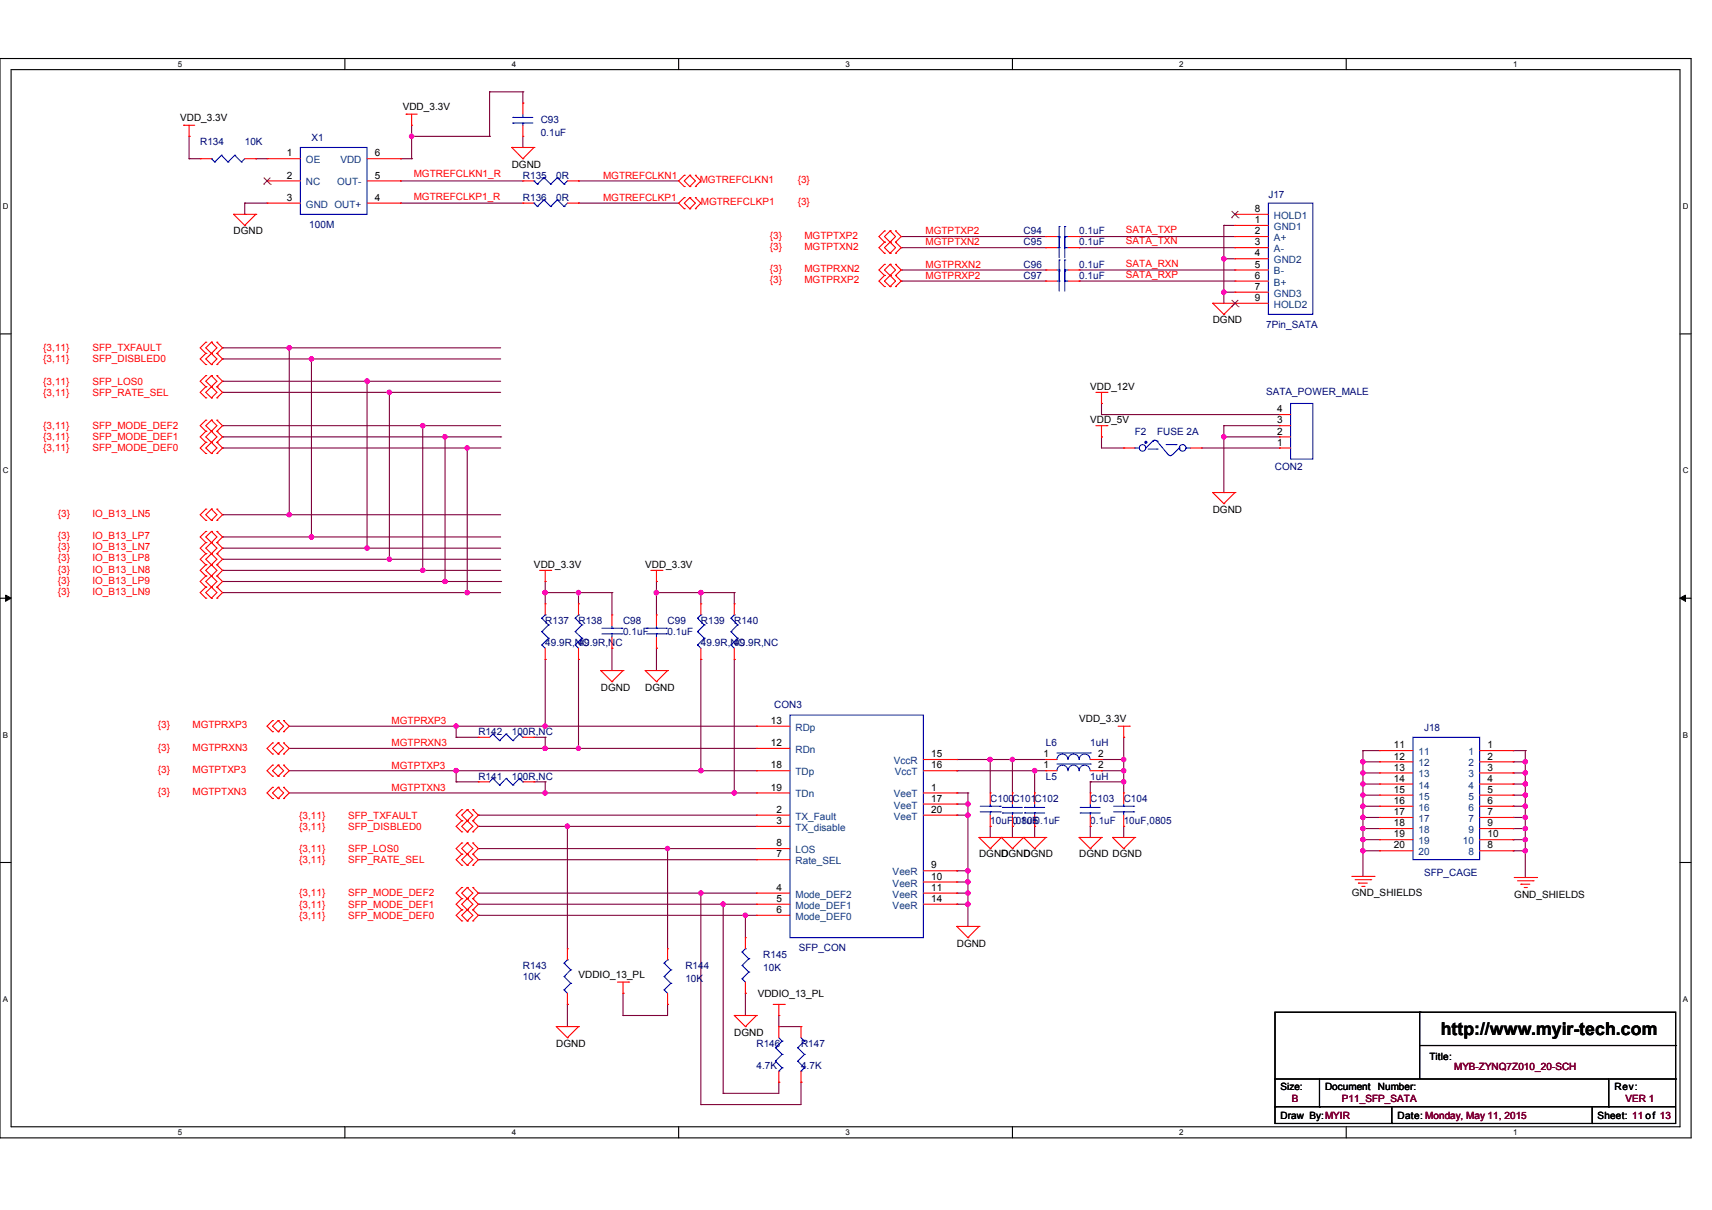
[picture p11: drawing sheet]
<svg xmlns="http://www.w3.org/2000/svg" width="297mm" height="210mm" viewBox="0 0 297 210" stroke-linecap="round" stroke-linejoin="round" font-family="sans-serif">
<path d="M0 10.2h293.4v187.2h-293.4zM1.9 12.1h289.6v183.4h-289.6z" fill="none" stroke="#000" stroke-width=".19"/>
<g fill="#fff">
<path d="M30.9 10.4h.7v1.5h-.7z"/>
<path d="M30.9 195.7h.7v1.5h-.7z"/>
</g>
<path d="M59.8 10.2v1.9M59.8 195.5v1.9" fill="none" stroke="#000" stroke-width=".19"/>
<g fill="#fff">
<path d="M88.8 10.4h.7v1.5h-.7z"/>
<path d="M88.8 195.7h.7v1.5h-.7z"/>
</g>
<path d="M117.8 10.2v1.9M117.8 195.5v1.9" fill="none" stroke="#000" stroke-width=".19"/>
<g fill="#fff">
<path d="M146.7 10.4h.7v1.5h-.7z"/>
<path d="M146.7 195.7h.7v1.5h-.7z"/>
</g>
<path d="M175.7 10.2v1.9M175.7 195.5v1.9" fill="none" stroke="#000" stroke-width=".19"/>
<g fill="#fff">
<path d="M204.6 10.4h.8v1.5h-.8z"/>
<path d="M204.6 195.7h.8v1.5h-.8z"/>
</g>
<path d="M233.6 10.2v1.9M233.6 195.5v1.9" fill="none" stroke="#000" stroke-width=".19"/>
<g fill="#fff">
<path d="M262.5 10.4h.8v1.5h-.8z"/>
<path d="M262.5 195.7h.8v1.5h-.8z"/>
<path d="M.5 35h1v1.5h-1z"/>
<path d="M292 35h.9v1.5h-.9z"/>
<path d="M.5 80.8h1v1.6h-1z"/>
<path d="M292 80.8h.9v1.6h-.9z"/>
</g>
<path d="M0 57.9h1.9M291.5 57.9h1.9" fill="none" stroke="#000" stroke-width=".19"/>
<g fill="#fff">
<path d="M.5 126.7h.9v1.5h-.9z"/>
<path d="M292 126.7h.9v1.5h-.9z"/>
</g>
<path d="M0 103.8h1.9M291.5 103.8h1.9" fill="none" stroke="#000" stroke-width=".19"/>
<path d="M1 103.2l.9 .6-.9 .5zM291.5 103.8l.9-.6v1.1z" fill="#000" stroke="#000" stroke-width=".17"/>
<g fill="#fff">
<path d="M.5 172.5h.9v1.6h-.9z"/>
<path d="M292 172.5h.9v1.6h-.9z"/>
</g>
<g fill="none" stroke="#000" stroke-width=".19">
<path d="M0 149.6h1.9M291.5 149.6h1.9M221.2 175.6h69.5v19.3h-69.5zM246.3 175.6h.1M246.3 175.6v11.6M221.2 192h.1M221.2 192h69.5M221.2 187.2h69.5M228.9 192h.1M228.9 187.2v4.8M241.5 194.9h.1M241.5 192v2.9"/>
<path d="M246.3 181.4h44.4M276.2 194.9h.1M276.2 192v2.9M279.1 192h.1M279.1 187.2v4.8M290.7 187.2h.1M290.7 181.4h.1"/>
</g>
<g fill="none" stroke="#800040" stroke-width=".19">
<path d="M84.9 15.9h.1M84.9 15.9v7.8M84.9 15.9h5.8M90.7 15.9h.1M90.7 17.9h.1M90.7 15.9v2M32.8 23.7h.1M32.8 27.5h.1M32.8 27.5h1.9M32.8 23.7v3.8M42.5 35.2h.1M42.5 37.2h.1"/>
<path d="M42.5 35.2h3.8M42.5 35.2v2M44.4 27.5h.1M44.4 27.5h1.9M69.5 27.5h.1M69.5 35.2h.1M69.5 31.4h.1M69.5 27.5h1.9M69.5 35.2h21.2M69.5 31.4h21.2M71.4 23.7h.1M71.4 27.5h.1"/>
<path d="M71.4 21.7v5.8M71.4 23.7h13.5M84.9 23.7h.1M90.7 25.6h.1M90.7 23.7v1.9M100.4 31.4h.1M100.4 35.2h.1M100.4 35.2h17.4M100.4 31.4h17.4M212.3 39.1h.1M212.3 39.1v13.5M212.3 39.1h2"/>
<path d="M156.4 43h.1M156.4 41h.1M156.4 48.8h.1M156.4 46.8h.1M156.4 41h25.1M156.4 43h25.1M156.4 46.8h25.1M156.4 48.8h25.1M187.2 41h.1M187.2 43h.1M187.2 46.8h.1M187.2 48.8h.1"/>
<path d="M187.2 41h27.1M187.2 43h27.1M187.2 46.8h27.1M187.2 48.8h27.1M212.3 44.9h.1M212.3 50.7h.1M212.3 50.7h2M212.3 44.9h2M38.6 62.3h.1M38.6 66.1h.1M38.6 77.7h.1M38.6 60.3h.1"/>
<path d="M38.6 68.1h.1M38.6 75.8h.1M38.6 73.8h.1M38.6 77.7h48.3M38.6 73.8h48.3M38.6 75.8h48.3M38.6 62.3h48.3M38.6 66.1h48.3M38.6 60.3h48.3M38.6 68.1h48.3M50.2 60.3h.1M50.2 60.3v29"/>
<path d="M54 62.3h.1M54 62.3v30.8M63.7 66.1h.1M63.7 66.1v29M67.6 68.1h.1M67.6 68.1v28.9M73.3 73.8h.1M73.3 73.8v25.1M77.2 75.8h.1M77.2 75.8v25.1M81.1 77.7h.1M81.1 77.7v25.1"/>
<path d="M86.9 75.8h.1M191.1 75.8h.1M191.1 71.9h.1M191.1 70h.1M191.1 70v1.9M191.1 75.8v1.9h3.9M191.1 71.9h30.9M195 77.7h.1M208.5 77.7h13.5M212.3 73.8h.1M212.3 75.8h.1M212.3 73.8v11.6"/>
<path d="M212.3 73.8h9.7M212.3 75.8h9.7M222 77.7h.1M38.6 95.1h.1M38.6 98.9h.1M38.6 97h.1M38.6 93.1h.1M38.6 89.3h.1M38.6 95.1h48.3M38.6 98.9h48.3M38.6 97h48.3M38.6 93.1h48.3"/>
<path d="M38.6 89.3h48.3M50.2 89.3h.1M54 93.1h.1M63.7 95.1h.1M67.6 97h.1M73.3 98.9h.1M212.3 85.4h.1M38.6 102.8h.1M38.6 100.9h.1M38.6 102.8h48.3M38.6 100.9h48.3M81.1 102.8h.1"/>
<path d="M86.9 100.9h.1M94.6 102.8h.1M94.6 114.4h.1M94.6 100.9h.1M94.6 102.8h11.6M94.6 100.9v3.8M94.6 114.4v11.6M100.4 114.4h.1M100.4 102.8h.1M100.4 102.8v1.9M100.4 114.4v15.4M106.2 102.8h.1"/>
<path d="M106.2 112.5h.1M106.2 102.8v3.9M106.2 112.5v3.8M113.9 100.9h.1M113.9 102.8h.1M113.9 112.5h.1M113.9 100.9v5.8M113.9 112.5v3.8M113.9 102.8h13.5M121.6 102.8h.1M121.6 114.4h.1M121.6 102.8v1.9"/>
<path d="M121.6 114.4v19.3M127.4 102.8h.1M127.4 114.4h.1M127.4 102.8v1.9M127.4 114.4v23.2M50.2 133.7h81.1M50.2 129.8h81.1M50.2 126h81.1M50.2 137.6h81.1M79.1 126h.1M79.1 133.7h.1M79.1 127.9h.1"/>
<path d="M79.1 135.6h.1M79.1 135.6h3.9M79.1 127.9h3.9M79.1 126v1.9M79.1 133.7v1.9M92.6 135.6h2M92.6 127.9h2M94.6 126h.1M94.6 129.8h.1M94.6 137.6h.1M94.6 127.9h.1M94.6 135.6h.1"/>
<path d="M94.6 127.9v1.9M94.6 135.6v2M100.4 129.8h.1M121.6 133.7h.1M127.4 137.6h.1M166 139.5h.1M166 137.6h.1M166 131.8h.1M166 133.7h.1M166 133.7h15.5M166 137.6h1.9M166 139.5h1.9"/>
<path d="M166 131.8h15.5M167.9 139.5h.1M167.9 137.6h.1M167.9 137.6v23.1M171.8 131.8h.1M171.8 131.8v5.8M175.7 131.8h.1M175.7 131.8v5.8M179.5 133.7h.1M179.5 133.7v3.9M189.2 135.6h.1M189.2 135.6v2"/>
<path d="M189.2 135.6h5.8M191.1 131.8h.1M191.1 133.7h.1M191.1 133.7h3.9M191.1 131.8h3.9M195 133.7h.1M195 135.6h.1M195 127.9h.1M195 131.8h.1M195 127.9v9.7M236.5 130.2h.1M236.5 132.2h.1"/>
<path d="M236.5 134.1h.1M236.5 136h.1M236.5 137.9h.1M236.5 139.9h.1M236.5 130.2h2.9M236.5 130.2v21.8M236.5 132.2h2.9M236.5 134.1h2.9M236.5 136h2.9M236.5 137.9h2.9M236.5 139.9h2.9M262.5 130.2h.1"/>
<path d="M262.5 139.9h.1M262.5 137.9h.1M262.5 134.1h.1M262.5 132.2h.1M262.5 136h.1M262.5 130.2h2.1M262.5 132.2h2.1M262.5 134.1h2.1M262.5 136h2.1M262.5 137.9h2.1M262.5 139.9h2.1M264.6 130.2h.1"/>
<path d="M264.6 139.9h.1M264.6 137.9h.1M264.6 134.1h.1M264.6 132.2h.1M264.6 136h.1M264.6 130.2v22M83 141.4h.1M83 143.4h.1M83 147.2h.1M83 149.1h.1M83 154.9h.1M83 156.9h.1"/>
<path d="M83 158.8h.1M83 141.4h48.3M83 154.9h48.3M83 156.9h48.3M83 143.4h48.3M83 147.2h48.3M83 158.8h48.3M83 149.1h48.3M98.4 143.4h.1M98.4 143.4v21.2M115.8 147.2h.1M115.8 147.2v17.4"/>
<path d="M121.6 154.9h.1M121.6 154.9v36.7M125.5 156.9h.1M125.5 156.9v32.8M129.3 158.8h.1M129.3 158.8v3.9M166 141.4h.1M166 151.1h.1M166 153h.1M166 154.9h.1M166 156.9h.1M166 141.4h1.9"/>
<path d="M166 151.1h1.9M166 153h1.9M166 154.9h1.9M166 156.9h1.9M167.9 141.4h.1M167.9 151.1h.1M167.9 153h.1M167.9 154.9h.1M167.9 156.9h.1M171.8 143.4h.1M171.8 143.4v1.9M175.7 143.4h.1"/>
<path d="M175.7 143.4v1.9M179.5 143.4h.1M179.5 143.4v1.9M189.2 143.4h.1M189.2 143.4v1.9M195 143.4h.1M195 143.4v1.9M236.5 141.8h.1M236.5 143.7h.1M236.5 145.7h.1M236.5 147.6h.1M236.5 141.8h2.9"/>
<path d="M236.5 143.7h2.9M236.5 145.7h2.9M236.5 147.6h2.9M262.5 147.6h.1M262.5 145.7h.1M262.5 141.8h.1M262.5 143.7h.1M262.5 141.8h2.1M262.5 143.7h2.1M262.5 145.7h2.1M262.5 147.6h2.1M264.6 147.6h.1"/>
<path d="M264.6 145.7h.1M264.6 141.8h.1M264.6 143.7h.1M98.4 174.2h.1M98.4 174.2v3.9M108.1 172.3h.1M108.1 176.2h.1M108.1 172.3v3.9M115.8 174.2h.1M115.8 174.2v2h-7.7M129.3 172.3h.1M129.3 172.3v3.9"/>
<path d="M135.1 178.1h.1M135.1 176.2h.1M135.1 176.2v1.9M135.1 178.1h3.9M121.6 191.6h.1M125.5 189.7h.1M135.1 187.7h.1M135.1 187.7v2h-9.6M139 187.7h.1M139 187.7v3.9h-17.4"/>
</g>
<g fill="#f0f" stroke="#f0f" stroke-width=".19">
<circle cx="121.6" cy="102.8" r=".38"/>
<circle cx="127.4" cy="137.5" r=".37"/>
<circle cx="113.9" cy="102.8" r=".38"/>
<circle cx="94.6" cy="102.8" r=".38"/>
<circle cx="100.4" cy="102.8" r=".38"/>
<circle cx="100.4" cy="129.8" r=".37"/>
<circle cx="94.6" cy="126" r=".38"/>
<circle cx="195" cy="135.6" r=".37"/>
<circle cx="167.9" cy="153" r=".38"/>
<circle cx="167.9" cy="151.1" r=".38"/>
<circle cx="167.9" cy="154.9" r=".37"/>
<circle cx="167.9" cy="141.4" r=".38"/>
<circle cx="167.9" cy="156.8" r=".37"/>
<circle cx="167.9" cy="139.5" r=".37"/>
<circle cx="195" cy="131.8" r=".38"/>
<circle cx="171.8" cy="131.8" r=".38"/>
<circle cx="175.6" cy="131.8" r=".38"/>
<circle cx="94.6" cy="129.8" r=".38"/>
<circle cx="79.1" cy="126" r=".37"/>
<circle cx="79.1" cy="133.7" r=".38"/>
<circle cx="94.6" cy="137.5" r=".38"/>
<circle cx="98.4" cy="143.3" r=".38"/>
<circle cx="179.5" cy="133.7" r=".38"/>
<circle cx="115.8" cy="147.2" r=".37"/>
<circle cx="236.5" cy="134.1" r=".37"/>
<circle cx="236.5" cy="132.1" r=".38"/>
<circle cx="236.5" cy="136" r=".37"/>
<circle cx="236.5" cy="137.9" r=".37"/>
<circle cx="236.5" cy="141.8" r=".38"/>
<circle cx="236.5" cy="139.9" r=".38"/>
<circle cx="236.5" cy="145.7" r=".37"/>
<circle cx="236.5" cy="143.7" r=".37"/>
<circle cx="236.5" cy="147.6" r=".37"/>
<circle cx="264.7" cy="145.7" r=".38"/>
<circle cx="264.7" cy="147.6" r=".38"/>
<circle cx="264.6" cy="141.8" r=".38"/>
<circle cx="264.6" cy="139.9" r=".38"/>
<circle cx="264.7" cy="134.1" r=".38"/>
<circle cx="264.6" cy="132.1" r=".38"/>
<circle cx="264.7" cy="137.9" r=".38"/>
<circle cx="264.7" cy="136" r=".38"/>
<circle cx="264.7" cy="143.7" r=".38"/>
<circle cx="121.6" cy="154.9" r=".38"/>
<circle cx="125.5" cy="156.8" r=".37"/>
<circle cx="195" cy="133.7" r=".38"/>
<circle cx="121.6" cy="133.7" r=".38"/>
<circle cx="212.3" cy="44.9" r=".38"/>
<circle cx="212.3" cy="50.7" r=".37"/>
<circle cx="212.3" cy="75.8" r=".38"/>
<circle cx="81.1" cy="102.8" r=".38"/>
<circle cx="77.2" cy="100.9" r=".37"/>
<circle cx="129.3" cy="158.8" r=".37"/>
<circle cx="81.1" cy="77.7" r=".37"/>
<circle cx="77.2" cy="75.8" r=".38"/>
<circle cx="50.2" cy="60.3" r=".37"/>
<circle cx="50.2" cy="89.3" r=".37"/>
<circle cx="54" cy="93.1" r=".38"/>
<circle cx="54" cy="62.3" r=".38"/>
<circle cx="63.7" cy="95.1" r=".38"/>
<circle cx="63.7" cy="66.1" r=".38"/>
<circle cx="67.6" cy="97" r=".37"/>
<circle cx="67.6" cy="68.1" r=".37"/>
<circle cx="73.3" cy="98.9" r=".38"/>
<circle cx="73.3" cy="73.8" r=".38"/>
<circle cx="71.4" cy="23.6" r=".37"/>
</g>
<g fill="none" stroke="#f00" stroke-width=".19">
<path d="M70.5 19.8h.1M70.5 19.8h1.9M71.4 19.8v1.9M90.7 17.9h.1M90.7 17.9v1.9M31.9 21.7h.1M31.9 21.7h1.9M32.8 23.7h.1M32.8 21.7v2M34.7 27.5h.1M34.7 27.5h2M40.5 37.2h.1"/>
<path d="M40.5 37.2h3.9M40.5 37.2l2 1.9M42.5 39.1h.1M42.5 27.5h1.9M44.4 37.2h.1M44.4 27.5h.1M44.4 37.2l-1.9 1.9M46.3 27.5h.1M46.3 31.4h.1M46.3 35.2h.1M46.3 35.2h5.8M46.3 27.5h5.8"/>
<path d="M46.3 31.4h5.8M63.7 35.2h5.8M63.7 27.5h5.8M63.7 31.4h5.8M69.5 35.2h.1M69.5 31.4h.1M69.5 27.5h.1M71.4 21.7h.1M88.8 25.6h.1M88.8 25.6h3.8M88.8 25.6l1.9 1.9M90.7 27.5h.1"/>
<path d="M90.7 23.7h.1M90.7 35.2h.1M90.7 31.4h.1M90.7 21.7v2M90.7 35.2h1.9M90.7 31.4h1.9M92.6 25.6h.1M92.6 25.6l-1.9 1.9M98.4 35.2h2M98.4 31.4h2M100.4 35.2h.1M100.4 31.4h.1"/>
<path d="M118.7 32.4h.1M118.7 30.4h.1M118.7 36.2h.1M118.7 34.3h.1M118.7 30.4l-.9 1 .9 1M118.7 34.3l-.9 .9 .9 1M119.7 30.4h.1M119.7 32.4h.1M119.7 34.3h.1M119.7 36.2h.1M119.7 30.4l-1 1 1 1M119.7 30.4l.9 1-.9 1"/>
<path d="M119.7 34.3l-1 .9 1 1M119.7 34.3l.9 .9-.9 1M120.6 32.4h.1M120.6 30.4h.1M120.6 36.2h.1M120.6 34.3h.1M120.6 30.4l1 1-1 1M120.6 34.3l1 .9-1 1M214.3 39.1h.1M214.3 37.2h.1M214.3 37.2h5.8M214.3 39.1h5.8"/>
<path d="M35.7 59.4h.1M35.7 59.4l-1 .9 1 1M36.7 59.4h.1M36.7 59.4l-1 .9 1.9 2-.9 .9M36.7 59.4l.9 .9-.9 1M37.6 59.4h.1M37.6 59.4l1 .9-1 1M153.5 43.9h.1M153.5 42h.1M153.5 40.1h.1M153.5 49.7h.1M153.5 47.8h.1"/>
<path d="M153.5 45.9h.1M153.5 42l-1 1 1 .9M153.5 40.1l-1 .9 1 1M153.5 47.8l-1 1 1 .9M153.5 45.9l-1 .9 1 1M154.4 42h.1M154.4 43.9h.1M154.4 40.1h.1M154.4 47.8h.1M154.4 49.7h.1M154.4 45.9h.1M154.4 40.1l-.9 .9 1.9 2-1 .9"/>
<path d="M154.4 42l-.9 1 .9 .9M154.4 40.1l1 .9-1 1M154.4 47.8l1 1-1 .9M154.4 45.9l1 .9-1.9 2 .9 .9M154.4 45.9l-.9 .9 .9 1M155.4 43.9h.1M155.4 42h.1M155.4 40.1h.1M155.4 49.7h.1M155.4 47.8h.1M155.4 45.9h.1M155.4 42l1 1-1 .9"/>
<path d="M155.4 40.1l1 .9-1 1M155.4 47.8l1 1-1 .9M155.4 45.9l1 .9-1 1M181.5 43h.1M181.5 48.8h.1M181.5 41h.1M181.5 46.8h.1M181.5 41h1.9M181.5 43h1.9M181.5 46.8h1.9M181.5 48.8h1.9M185.3 41h1.9"/>
<path d="M185.3 43h1.9M185.3 46.8h1.9M185.3 48.8h1.9M187.2 43h.1M187.2 48.8h.1M187.2 41h.1M187.2 46.8h.1M210.4 52.6h.1M210.4 52.6h9.7M210.4 52.6l1.9 1.9M212.3 54.5h.1M214.3 52.6h.1"/>
<path d="M214.3 41h.1M214.3 43h.1M214.3 44.9h.1M214.3 46.8h.1M214.3 48.8h.1M214.3 50.7h.1M214.3 52.6l-2 1.9M214.3 41h5.8M214.3 43h5.8M214.3 44.9h5.8M214.3 46.8h5.8M214.3 48.8h5.8"/>
<path d="M214.3 50.7h5.8M35.7 61.3h.1M35.7 63.2h.1M35.7 65.2h.1M35.7 67.1h.1M35.7 69h.1M35.7 76.7h.1M35.7 78.7h.1M35.7 74.8h.1M35.7 72.9h.1M35.7 65.2l-1 .9 1 1M35.7 61.3l-1 1 1 .9"/>
<path d="M35.7 67.1l-1 1 1 .9M35.7 72.9l-1 .9 1 1M35.7 76.7l-1 1 1 1M35.7 74.8l-1 1 1 .9M36.7 63.2h.1M36.7 61.3h.1M36.7 67.1h.1M36.7 65.2h.1M36.7 69h.1M36.7 78.7h.1M36.7 76.7h.1M36.7 74.8h.1"/>
<path d="M36.7 72.9h.1M36.7 61.3l-1 1 1 .9M36.7 65.2l.9 .9-1.9 2 1 .9M36.7 65.2l-1 .9 1 1M36.7 67.1l.9 1-.9 .9M36.7 76.7l.9 1-.9 1M36.7 74.8l.9 1-1.9 1.9 1 1M36.7 74.8l-1 1 1 .9M36.7 72.9l.9 .9-.9 1M36.7 72.9l-1 .9 1 1M37.6 61.3h.1M37.6 63.2h.1"/>
<path d="M37.6 65.2h.1M37.6 67.1h.1M37.6 69h.1M37.6 76.7h.1M37.6 78.7h.1M37.6 74.8h.1M37.6 72.9h.1M37.6 61.3l1 1-1 .9M37.6 65.2l1 .9-1 1M37.6 67.1l1 1-1 .9M37.6 76.7l1 1-1 1M37.6 72.9l1 .9-1 1"/>
<path d="M37.6 74.8l1 1-1 .9M190.1 68.1h2M190.1 73.8h2M191.1 70h.1M191.1 75.8h.1M191.1 68.1v1.9M191.1 73.8v2M192.1 68.1h.1M192.1 73.8h.1M195 77.7h.1M195 77.7h1.9M206.5 77.7h2"/>
<path d="M208.5 77.7h.1M222 77.7h.1M222 75.8h.1M222 73.8h.1M222 71.9h.1M222 73.8h1.9M222 77.7h1.9M222 75.8h1.9M222 71.9h1.9M35.7 94.1h.1M35.7 92.2h.1M35.7 96h.1"/>
<path d="M35.7 99.9h.1M35.7 98h.1M35.7 90.3h.1M35.7 88.3h.1M35.7 96l-1 1 1 1M35.7 92.2l-1 .9 1 1M35.7 94.1l-1 1 1 .9M35.7 98l-1 .9 1 1M35.7 99.9l-1 1 1 .9M35.7 88.3l-1 1 1 1M36.7 92.2h.1M36.7 94.1h.1"/>
<path d="M36.7 96h.1M36.7 98h.1M36.7 99.9h.1M36.7 88.3h.1M36.7 90.3h.1M36.7 96l.9 1-1.9 1.9 1.9 2-.9 .9M36.7 92.2l.9 .9-.9 1M36.7 92.2l-1 .9 1 1M36.7 94.1l.9 1-1.9 1.9 1 1M36.7 94.1l-1 1 1 .9M36.7 98l.9 .9-.9 1M36.7 99.9l-1 1 1.9 1.9-.9 1"/>
<path d="M36.7 88.3l.9 1-.9 1M36.7 88.3l-1 1 1 1M37.6 94.1h.1M37.6 92.2h.1M37.6 96h.1M37.6 99.9h.1M37.6 98h.1M37.6 90.3h.1M37.6 88.3h.1M37.6 92.2l1 .9-1 1M37.6 96l1 1-1 1M37.6 94.1l1 1-1 .9"/>
<path d="M37.6 98l1 .9-1 1M37.6 99.9l1 1-1 .9M37.6 88.3l1 1-1 1M93.6 98.9h1.9M94.6 98.9v2M95.5 98.9h.1M112.9 98.9h2M113.9 98.9v2M114.9 98.9h.1M210.4 85.4h.1M210.4 85.4h3.9M210.4 85.4l1.9 2"/>
<path d="M212.3 87.4h.1M214.3 85.4h.1M214.3 85.4l-2 2M35.7 101.8h.1M35.7 103.8h.1M35.7 101.8l-1 1 1 1M36.7 101.8h.1M36.7 103.8h.1M36.7 101.8l-1 1 1 1M37.6 101.8h.1M37.6 103.8h.1M37.6 101.8l1 1-1 1"/>
<path d="M94.6 100.9h.1M94.6 114.4h.1M94.6 104.7h.1M94.6 104.7v2M94.6 112.5v1.9M100.4 114.4h.1M100.4 104.7h.1M100.4 104.7v2M100.4 112.5v1.9M104.2 116.3h.1M104.2 116.3h3.9M104.2 116.3l2 2"/>
<path d="M106.2 118.3h.1M106.2 106.7h.1M106.2 112.5h.1M106.2 106.7v1.9M106.2 110.5v2M108.1 116.3h.1M108.1 116.3l-1.9 2M112 116.3h.1M112 116.3h3.8M112 116.3l1.9 2M113.9 100.9h.1M113.9 118.3h.1"/>
<path d="M113.9 106.7h.1M113.9 112.5h.1M113.9 106.7v1.9M113.9 110.5v2M115.8 116.3h.1M115.8 116.3l-1.9 2M121.6 114.4h.1M121.6 104.7h.1M121.6 104.7v2M121.6 112.5v1.9M127.4 114.4h.1M127.4 104.7h.1"/>
<path d="M127.4 104.7v2M127.4 112.5v1.9M47.3 134.7h.1M47.3 132.7h.1M47.3 138.5h.1M47.3 136.6h.1M47.3 126.9h.1M47.3 125h.1M47.3 130.8h.1M47.3 128.9h.1M47.3 132.7l-1 1 1 1M47.3 136.6l-1 1 1 .9"/>
<path d="M47.3 125l-1 1 1 .9M47.3 128.9l-1 .9 1 1M48.3 132.7h.1M48.3 134.7h.1M48.3 136.6h.1M48.3 138.5h.1M48.3 125h.1M48.3 126.9h.1M48.3 128.9h.1M48.3 130.8h.1M48.3 132.7l.9 1-.9 1M48.3 132.7l-1 1 1 1"/>
<path d="M48.3 136.6l.9 1-.9 .9M48.3 136.6l-1 1 1 .9M48.3 125l.9 1-.9 .9M48.3 125l-1 1 1 .9M48.3 128.9l.9 .9-.9 1M48.3 128.9l-1 .9 1 1M49.2 134.7h.1M49.2 132.7h.1M49.2 138.5h.1M49.2 136.6h.1M49.2 126.9h.1M49.2 125h.1"/>
<path d="M49.2 130.8h.1M49.2 128.9h.1M49.2 132.7l1 1-1 1M49.2 136.6l1 1-1 .9M49.2 125l1 1-1 .9M49.2 128.9l1 .9-1 1M83 127.9h.1M83 135.6h.1M83 127.9h1.9M83 135.6h1.9M90.7 127.9h1.9M90.7 135.6h1.9"/>
<path d="M92.6 127.9h.1M92.6 135.6h.1M131.3 129.8h.1M131.3 126h.1M131.3 133.7h.1M131.3 137.6h.1M131.3 126h5.8M131.3 137.6h5.8M131.3 129.8h5.8M131.3 133.7h5.8M160.2 131.8h5.8M160.2 137.6h5.8"/>
<path d="M160.2 133.7h5.8M160.2 139.5h5.8M166 137.6h.1M166 131.8h.1M166 133.7h.1M166 139.5h.1M171.8 137.6h.1M171.8 137.6v1.9M175.7 137.6h.1M175.7 137.6v1.9M179.5 137.6h.1M179.5 137.6v1.9"/>
<path d="M181.5 131.8h.1M181.5 133.7h.1M181.5 131.8h1.9M181.5 133.7h1.9M189.2 137.6h.1M189.2 131.8h1.9M189.2 137.6v1.9M189.2 133.7h1.9M191.1 131.8h.1M191.1 133.7h.1M194 126h1.9M195 127.9h.1"/>
<path d="M195 137.6h.1M195 126v1.9M195 137.6v1.9M195.9 126h.1M239.4 130.2h.1M239.4 132.2h.1M239.4 134.1h.1M239.4 136h.1M239.4 137.9h.1M239.4 139.9h.1M239.4 130.2h5.8M239.4 132.2h5.8"/>
<path d="M239.4 134.1h5.8M239.4 136h5.8M239.4 137.9h5.8M239.4 139.9h5.8M256.7 130.2h5.8M256.7 132.2h5.8M256.7 134.1h5.8M256.7 136h5.8M256.7 137.9h5.8M256.7 139.9h5.8M262.5 130.2h.1M262.5 132.2h.1"/>
<path d="M262.5 134.1h.1M262.5 136h.1M262.5 137.9h.1M262.5 139.9h.1M80.1 142.4h.1M80.1 144.3h.1M80.1 146.2h.1M80.1 148.2h.1M80.1 140.5h.1M80.1 150.1h.1M80.1 157.8h.1M80.1 159.8h.1"/>
<path d="M80.1 155.9h.1M80.1 154h.1M80.1 146.2l-1 1 1 1M80.1 142.4l-1 1 1 .9M80.1 140.5l-1 .9 1 1M80.1 148.2l-1 .9 1 1M80.1 157.8l-1 1 1 1M80.1 155.9l-1 1 1 .9M80.1 154l-1 .9 1 1M81.1 144.3h.1M81.1 142.4h.1M81.1 148.2h.1"/>
<path d="M81.1 146.2h.1M81.1 140.5h.1M81.1 150.1h.1M81.1 159.8h.1M81.1 157.8h.1M81.1 155.9h.1M81.1 154h.1M81.1 142.4l.9 1-.9 .9M81.1 142.4l-1 1 1 .9M81.1 146.2l.9 1-1.9 1.9 1 1M81.1 146.2l-1 1 1 1M81.1 140.5l.9 .9-.9 1"/>
<path d="M81.1 140.5l-1 .9 1 1M81.1 148.2l.9 .9-.9 1M81.1 157.8l.9 1-.9 1M81.1 154l-1 .9 1.9 2-1.9 1.9 1 1M81.1 155.9l-1 1 1 .9M81.1 154l.9 .9-.9 1M82 142.4h.1M82 144.3h.1M82 146.2h.1M82 148.2h.1M82 140.5h.1M82 150.1h.1"/>
<path d="M82 157.8h.1M82 159.8h.1M82 155.9h.1M82 154h.1M82 142.4l1 1-1 .9M82 146.2l1 1-1 1M82 140.5l1 .9-1 1M82 148.2l1 .9-1 1M82 157.8l1 1-1 1M82 155.9l1 1-1 .9M82 154l1 .9-1 1M131.3 141.4h.1"/>
<path d="M131.3 143.4h.1M131.3 154.9h.1M131.3 156.9h.1M131.3 158.8h.1M131.3 149.1h.1M131.3 147.2h.1M131.3 141.4h5.8M131.3 143.4h5.8M131.3 154.9h5.8M131.3 156.9h5.8M131.3 158.8h5.8M131.3 149.1h5.8"/>
<path d="M131.3 147.2h5.8M160.2 141.4h5.8M160.2 154.9h5.8M160.2 156.9h5.8M160.2 151.1h5.8M160.2 153h5.8M166 151.1h.1M166 153h.1M166 154.9h.1M166 156.9h.1M166 141.4h.1M169.9 145.3h.1"/>
<path d="M169.9 145.3h11.6M169.9 145.3l1.9 1.9M171.8 147.2h.1M171.8 143.4h.1M171.8 141.4v2M173.7 145.3h.1M173.7 145.3l-1.9 1.9M173.7 145.3l2 1.9M175.7 147.2h.1M175.7 143.4h.1M175.7 141.4v2M177.6 145.3h.1"/>
<path d="M177.6 145.3l-1.9 1.9M177.6 145.3l1.9 1.9M179.5 147.2h.1M179.5 143.4h.1M179.5 141.4v2M181.5 145.3h.1M181.5 145.3l-2 1.9M187.2 145.3h.1M187.2 145.3h3.9M187.2 145.3l2 1.9M189.2 147.2h.1M189.2 143.4h.1"/>
<path d="M189.2 141.4v2M191.1 145.3h.1M191.1 145.3l-1.9 1.9M193 145.3h.1M193 145.3h3.9M193 145.3l2 1.9M195 147.2h.1M195 143.4h.1M195 141.4v2M196.9 145.3h.1M196.9 145.3l-1.9 1.9M234.5 152h3.9"/>
<path d="M235.1 152.6h2.7M235.7 153.2h.1M235.7 153.2h1.5M236.3 153.8h.4M236.7 153.8h.1M237.8 152.6h.1M238.4 152h.1M239.4 141.8h.1M239.4 143.7h.1M239.4 145.7h.1M239.4 147.6h.1M239.4 141.8h5.8"/>
<path d="M239.4 143.7h5.8M239.4 145.7h5.8M239.4 147.6h5.8M256.7 141.8h5.8M256.7 143.7h5.8M256.7 145.7h5.8M256.7 147.6h5.8M262.5 141.8h.1M262.5 143.7h.1M262.5 145.7h.1M262.5 147.6h.1M262.7 152.2h3.9"/>
<path d="M263.3 152.8h2.7M263.9 153.4h.1M263.9 153.4h1.5M264.5 154h.3M264.8 154h.1M266 152.8h.1M266.6 152.2h.1M96.5 178.1h.1M96.5 178.1h3.9M96.5 178.1l1.9 1.9M98.4 174.2h.1M98.4 164.6h.1"/>
<path d="M98.4 164.6v1.9M98.4 172.3v1.9M100.4 178.1h.1M100.4 178.1l-2 1.9M107.1 170.4h2M108.1 172.3h.1M108.1 170.4v1.9M109.1 170.4h.1M115.8 174.2h.1M115.8 164.6h.1M115.8 164.6v1.9M115.8 172.3v1.9"/>
<path d="M127.4 176.2h.1M127.4 176.2h3.9M127.4 176.2l1.9 1.9M129.3 178.1h.1M129.3 172.3h.1M129.3 162.7h.1M129.3 162.7v1.9M129.3 170.4v1.9M131.3 176.2h.1M131.3 176.2l-2 1.9M134.2 174.2h1.9M135.1 176.2h.1"/>
<path d="M135.1 178.1h.1M135.1 174.2v2M135.1 178.1v1.9M136.1 174.2h.1M139 178.1h.1M139 178.1v1.9M166 160.7h.1M166 160.7h3.9M166 160.7l1.9 2M167.9 162.7h.1M169.9 160.7h.1M169.9 160.7l-2 2"/>
<path d="M98.4 180h.1M135.1 187.7h.1M135.1 185.8v1.9M139 187.7h.1M139 185.8v1.9"/>
</g>
<g fill="none" stroke="#00f" stroke-width=".19">
<path d="M90.7 19.8v.6M36.7 27.5h.1M36.7 27.5l.6 .6M37.3 28.1h.1M38.4 26.9h.1M38.4 26.9l1.2 1.2M38.4 26.9l-1.1 1.2M39.6 28.1h.1M40.7 26.9h.1M40.7 26.9l1.2 1.2M40.7 26.9l-1.1 1.2M41.9 28.1h.1"/>
<path d="M42.5 27.5l-.6 .6M52.1 25.6h11.6v11.6h-11.6zM89 20.4h.1M89 21.4h.1M89 20.4h3.5M89 21.4h3.5M90.7 21.4h.1M90.7 20.4h.1M90.7 21.4v.3M92.6 35.2h.1M92.6 31.4h.1M92.6 35.2l.6 .6"/>
<path d="M92.6 31.4l.6 .6M93.2 35.8h.1M93.2 32h.1M94.4 34.7h.1M94.4 30.8h.1M94.4 34.7l1.1 1.1M94.4 34.7l-1.2 1.1M94.4 30.8l1.1 1.2M94.4 30.8l-1.2 1.2M95.5 35.8h.1M95.5 32h.1M96.7 34.7h.1"/>
<path d="M96.7 30.8h.1M96.7 34.7l1.2 1.1M96.7 34.7l-1.2 1.1M96.7 30.8l1.2 1.2M96.7 30.8l-1.2 1.2M97.9 35.8h.1M97.9 32h.1M98.4 35.2l-.5 .6M98.4 31.4l-.5 .6M183.8 39.3h.1M183.8 39.3v5.4M184.7 39.3h.1"/>
<path d="M184.7 39.3v5.4M220.1 35.2h7.7v19.3h-7.7zM183.4 43h.4M183.4 48.8h.4M183.4 41h.4M183.4 46.8h.4M183.8 43h.1M183.8 41.2h.1M183.8 48.8h.1M183.8 47h.1M183.8 41h.1M183.8 46.8h.1"/>
<path d="M183.8 45.1h.1M183.8 45.1v5.4M184.7 41.2h.1M184.7 43h.1M184.7 47h.1M184.7 48.8h.1M184.7 41h.1M184.7 45.1h.1M184.7 46.8h.1M184.7 43h.6M184.7 45.1v5.4M184.7 48.8h.6"/>
<path d="M184.7 41h.6M184.7 46.8h.6M196.9 77.7h.1M196.9 77.7h.8M199.2 77.9h1.6M200 76.5l.4-.1 .4 .1M200 76.6h.1M200 76.6l-1.2 1.1M200.8 76.6h.1M200.8 77.9h.1M200.8 76.6l1.9 2.3M202.3 77.1h1.7"/>
<path d="M203.4 78.8l-.3 .3-.4-.2M204 77.1h.1M204.6 77.7h.1M204.6 77.7l-1.1 1.2M205.8 77.7h.1M205.8 77.7h.7M223.9 70h3.9v9.6h-3.9zM94 111.9h.1M94 109.6h.1M94 107.2h.1M94 111.9l.6 .6M94 109.6l1.2 1.1"/>
<path d="M94 107.2l1.2 1.2M94.6 106.7h.1M94.6 106.7l-.6 .5M95.2 110.7h.1M95.2 108.4h.1M95.2 110.7l-1.2 1.2M95.2 108.4l-1.2 1.2M99.8 111.9h.1M99.8 109.6h.1M99.8 107.2h.1M99.8 111.9l.6 .6M99.8 109.6l1.2 1.1"/>
<path d="M99.8 107.2l1.2 1.2M100.4 106.7h.1M100.4 106.7l-.6 .5M101 110.7h.1M101 108.4h.1M101 110.7l-1.2 1.2M101 108.4l-1.2 1.2M104.4 110h3.5M104.4 109h3.5M106.2 109h.1M106.2 110h.1M106.2 108.6v.4"/>
<path d="M106.2 110v.5M107.9 110h.1M107.9 109h.1M112.2 110h3.4M112.2 109h3.4M113.9 109h.1M113.9 110h.1M113.9 108.6v.4M113.9 110v.5M115.6 110h.1M115.6 109h.1M121 111.9h.1"/>
<path d="M121 109.6h.1M121 107.2h.1M121 111.9l.6 .6M121 109.6l1.2 1.1M121 107.2l1.2 1.2M121.6 106.7h.1M121.6 106.7l-.6 .5M122.2 110.7h.1M122.2 108.4h.1M122.2 110.7l-1.2 1.2M122.2 108.4l-1.2 1.2M126.8 111.9h.1"/>
<path d="M126.8 109.6h.1M126.8 107.2h.1M126.8 111.9l.6 .6M126.8 109.6l1.2 1.1M126.8 107.2l1.2 1.2M127.4 106.7h.1M127.4 106.7l-.6 .5M128 110.7h.1M128 108.4h.1M128 110.7l-1.2 1.2M128 108.4l-1.2 1.2M85.5 127.3h.1"/>
<path d="M85.5 135h.1M85.5 127.3l-.6 .6M85.5 127.3l1.2 1.2M85.5 135l-.6 .6M85.5 135l1.2 1.2M86.7 128.5h.1M86.7 136.2h.1M87.8 127.3h.1M87.8 135h.1M87.8 127.3l-1.1 1.2M87.8 127.3l1.2 1.2M87.8 135l-1.1 1.2"/>
<path d="M87.8 135l1.2 1.2M89 128.5h.1M89 136.2h.1M90.1 127.3h.1M90.1 135h.1M90.1 127.3l-1.1 1.2M90.1 127.3l.6 .6M90.1 135l-1.1 1.2M90.1 135l.6 .6M90.7 127.9h.1M90.7 135.6h.1M137.1 124.1h23.1v38.6h-23.1z"/>
<path d="M170.1 139.9h3.4M171.8 139.9h.1M171.8 139.5v.4M173.5 139.9h.1M175.7 139.5v.6M179.5 139.5v.6M183.4 131.8a.96 .96 0 0 1 1-1 .96 .96 0 0 1 .9 1 .95 .95 0 0 1 1-1 .95 .95 0 0 1 .9 1M183.4 133.7a.96 .96 0 0 1 1-1 .96 .96 0 0 1 .9 1 .95 .95 0 0 1 1-1 .95 .95 0 0 1 .9 1M183.4 130.6h5.8M183.4 132.5h5.8M187.2 131.8a.95 .95 0 0 1 1-1 .95 .95 0 0 1 .9 1M187.2 133.7a.95 .95 0 0 1 1-1 .95 .95 0 0 1 .9 1"/>
<path d="M189.2 130.6h.1M189.2 132.5h.1M189.2 139.5v.6M193.2 139.9h3.5M195 139.9h.1M195 139.5v.4M196.7 139.9h.1M245.2 127.9h11.5v21.2h-11.5zM170.1 140.8h3.4M171.8 140.8h.1M171.8 140.8v.6M173.5 140.8h.1"/>
<path d="M173.9 140.1h.1M173.9 141h.1M173.9 140.1h3.5M173.9 141h3.5M175.7 141h.1M175.7 140.1h.1M175.7 141v.4M177.8 140.1h.1M177.8 141h.1M177.8 140.1h3.5M177.8 141h3.5M179.5 141h.1"/>
<path d="M179.5 140.1h.1M179.5 141v.4M187.4 140.1h.1M187.4 141h.1M187.4 140.1h3.5M187.4 141h3.5M189.2 141h.1M189.2 140.1h.1M189.2 141v.4M193.2 140.8h3.5M195 140.8h.1M195 140.8v.6"/>
<path d="M196.7 140.8h.1M97.9 171.7h.1M97.9 169.4h.1M97.9 167.1h.1M97.9 171.7l.5 .6M97.9 169.4l1.1 1.2M97.9 167.1l1.1 1.1M98.4 166.5h.1M98.4 166.5l-.5 .6M99 170.6h.1M99 168.2h.1M99 170.6l-1.1 1.1"/>
<path d="M99 168.2l-1.1 1.2M115.2 171.7h.1M115.2 169.4h.1M115.2 167.1h.1M115.2 171.7l.6 .6M115.2 169.4l1.2 1.2M115.2 167.1l1.2 1.1M115.8 166.5h.1M115.8 166.5l-.6 .6M116.4 170.6h.1M116.4 168.2h.1M116.4 170.6l-1.2 1.1"/>
<path d="M116.4 168.2l-1.2 1.2M128.8 169.8h.1M128.8 167.5h.1M128.8 165.2h.1M128.8 167.5l1.1 1.1M128.8 169.8l.5 .6M128.8 165.2l1.1 1.1M129.3 164.6h.1M129.3 164.6l-.5 .6M129.9 168.6h.1M129.9 166.3h.1M129.9 168.6l-1.1 1.2"/>
<path d="M129.9 166.3l-1.1 1.2M134.5 181.8h.1M134.5 184.1h.1M134.5 181.8l1.2 1.1M134.5 184.1l1.2 1.1M135.1 185.8h.1M135.1 180l.6 .6M135.7 180.6h.1M135.7 182.9h.1M135.7 185.2h.1M135.7 180.6l-1.2 1.2M135.7 182.9l-1.2 1.2"/>
<path d="M135.7 185.2l-.6 .6M138.4 181.8h.1M138.4 184.1h.1M138.4 181.8l1.2 1.1M138.4 184.1l1.2 1.1M139 185.8h.1M139 180l.6 .6M139.6 180.6h.1M139.6 182.9h.1M139.6 185.2h.1M139.6 180.6l-1.2 1.2M139.6 182.9l-1.2 1.2"/>
<path d="M139.6 185.2l-.6 .6"/>
<circle cx="198.2" cy="77.7" r=".57"/>
<circle cx="205.2" cy="77.7" r=".57"/>
</g>
<circle cx="198.8" cy="76.7" r=".19" fill="#00f" stroke="#00f" stroke-width=".19"/>
<path d="M45.7 32h.1M45.8 30.8l1.1 1.2M46.9 30.8l-1.2 1.2M46.9 32h.1M213.7 37.8h.1M213.7 36.6l1.2 1.2M214.8 36.6l-1.1 1.2M214.9 37.8h.1M213.7 53.2h.1M213.7 52l1.2 1.2M214.8 52l-1.1 1.2M214.9 53.2h.1" fill="none" stroke="#804000" stroke-width=".17"/>
<text font-size="3.1" x="250" y="179.6">http://www.myir-tech.com</text>
<g font-size="1.7">
<text x="31.3" y="21">VDD_3.3V</text>
<text x="69.9" y="19">VDD_3.3V</text>
<text x="49.8" y="27.1">1</text>
<text x="65" y="27.1">6</text>
<text x="88.8" y="29.1">DGND</text>
<text x="49.8" y="31">2</text>
<text x="49.8" y="34.8">3</text>
<text x="65" y="34.8">4</text>
<text x="65" y="31">5</text>
<text x="40.5" y="40.7">DGND</text>
<text x="217.7" y="38.7">1</text>
<text x="217.7" y="40.6">2</text>
<text x="217.7" y="36.8">8</text>
<text x="217.7" y="42.6">3</text>
<text x="217.7" y="44.5">4</text>
<text x="217.7" y="46.4">5</text>
<text x="217.7" y="48.4">6</text>
<text x="217.7" y="50.3">7</text>
<text x="217.7" y="52.2">9</text>
<text x="210.4" y="56.1">DGND</text>
<text x="189.2" y="67.7">VDD_12V</text>
<text x="221.6" y="71.5">4</text>
<text x="189.2" y="73.5">VDD_5V</text>
<text x="221.6" y="77.3">1</text>
<text x="221.6" y="75.4">2</text>
<text x="221.6" y="73.4">3</text>
<text x="210.4" y="88.9">DGND</text>
<text x="92.6" y="98.6">VDD_3.3V</text>
<text x="112" y="98.6">VDD_3.3V</text>
<text x="104.2" y="119.8">DGND</text>
<text x="112" y="119.8">DGND</text>
<text x="133.8" y="125.6">13</text>
<text x="187.2" y="125.2">VDD_3.3V</text>
<text x="133.8" y="129.4">12</text>
<text x="161.6" y="131.4">15</text>
<text x="181.1" y="131.4">1</text>
<text x="190.5" y="131.4">2</text>
<text x="241.9" y="129.8">11</text>
<text x="241.9" y="131.8">12</text>
<text x="258.1" y="129.8">1</text>
<text x="258.1" y="131.8">2</text>
<text x="133.8" y="133.3">18</text>
<text x="133.8" y="137.2">19</text>
<text x="161.6" y="137.2">1</text>
<text x="161.6" y="133.3">16</text>
<text x="181.1" y="133.3">1</text>
<text x="190.5" y="133.3">2</text>
<text x="241.9" y="133.7">13</text>
<text x="241.9" y="135.6">14</text>
<text x="241.9" y="137.5">15</text>
<text x="258.1" y="133.7">3</text>
<text x="258.1" y="135.6">4</text>
<text x="258.1" y="137.5">5</text>
<text x="134.7" y="141">2</text>
<text x="134.7" y="143">3</text>
<text x="161.6" y="139.1">17</text>
<text x="161.6" y="141">20</text>
<text x="241.9" y="139.5">16</text>
<text x="241.9" y="141.4">17</text>
<text x="241.9" y="143.3">18</text>
<text x="258.1" y="139.5">6</text>
<text x="258.1" y="141.4">7</text>
<text x="258.1" y="143.3">9</text>
<text x="134.7" y="148.7">7</text>
<text x="134.7" y="146.8">8</text>
<text x="169.9" y="148.8">DGND</text>
<text x="173.7" y="148.8">DGNDGND</text>
<text x="187.2" y="148.8">DGND DGND</text>
<text x="241.9" y="145.3">19</text>
<text x="241.9" y="147.2">20</text>
<text x="258.1" y="145.3">10</text>
<text x="258.1" y="147.2">8</text>
<text x="134.7" y="154.5">4</text>
<text x="161.6" y="150.7">9</text>
<text x="161.6" y="152.6">10</text>
<text x="161.6" y="154.5">11</text>
<text x="234.5" y="155.5">GND_SHIELDS</text>
<text x="262.7" y="155.7">GND_SHIELDS</text>
<text x="134.7" y="156.5">5</text>
<text x="134.7" y="158.4">6</text>
<text x="161.6" y="156.5">14</text>
<text x="166" y="164.2">DGND</text>
<text x="100.4" y="169.6">VDDIO_13_PL</text>
<text x="131.5" y="172.9">VDDIO_13_PL</text>
<text x="127.4" y="179.6">DGND</text>
<text x="96.5" y="181.6">DGND</text>
<text x="248.1" y="183.9">Title:</text>
<text x="222.2" y="189.1">Size:</text>
<text x="229.9" y="189.1">Document</text>
<text x="239.1" y="189.1">Number:</text>
<text x="280.1" y="189.1">Rev:</text>
<text x="222.2" y="194.1">Draw By:MYIR</text>
<text x="242.5" y="194.1">Date: Monday, May 11, 2015</text>
<text x="277.2" y="194.1">Sheet: 11 of 13</text>
</g>
<g font-size="1.7" fill="#000080">
<text x="93.8" y="21.4">C93</text>
<text x="93.8" y="23.7">0.1uF</text>
<text x="34.7" y="25.2">R134</text>
<text x="42.5" y="25.2">10K</text>
<text x="54" y="24.4">X1</text>
<text x="90.7" y="34.9">R136</text>
<text x="90.7" y="31">R135</text>
<text x="96.5" y="34.9">0R</text>
<text x="96.5" y="31">0R</text>
<text x="220.1" y="34.3">J17</text>
<text x="53.7" y="39.5">100M</text>
<text x="177.6" y="40.7">C94</text>
<text x="187.2" y="40.7">0.1uF</text>
<text x="177.6" y="42.6">C95</text>
<text x="177.6" y="46.4">C96</text>
<text x="187.2" y="42.6">0.1uF</text>
<text x="187.2" y="46.4">0.1uF</text>
<text x="177.6" y="48.4">C97</text>
<text x="187.2" y="48.4">0.1uF</text>
<text x="219.7" y="56.9">7Pin_SATA</text>
<text x="219.7" y="68.4">SATA_POWER_MALE</text>
<text x="196.9" y="75.4">F2</text>
<text x="200.8" y="75.4">FUSE 2A</text>
<text x="221.2" y="81.6">CON2</text>
<text x="94.6" y="108.2">R137</text>
<text x="94.6" y="112.1">49.9R,NC</text>
<text x="100.4" y="108.2">R138</text>
<text x="100.4" y="112.1">49.9R,NC</text>
<text x="108.1" y="108.2">C98</text>
<text x="108.1" y="110.1">0.1uF</text>
<text x="115.8" y="108.2">C99</text>
<text x="115.8" y="110.1">0.1uF</text>
<text x="121.6" y="108.2">R139</text>
<text x="121.6" y="112.1">49.9R,NC</text>
<text x="127.4" y="108.2">R140</text>
<text x="127.4" y="112.1">49.9R,NC</text>
<text x="134.3" y="122.9">CON3</text>
<text x="83" y="127.5">R142</text>
<text x="88.8" y="127.5">100R,NC</text>
<text x="181.5" y="129.4">L6</text>
<text x="189.2" y="129.4">1uH</text>
<text x="247.1" y="126.7">J18</text>
<text x="83" y="135.2">R141</text>
<text x="88.8" y="135.2">100R,NC</text>
<text x="181.5" y="135.2">L5</text>
<text x="189.2" y="135.2">1uH</text>
<text x="171.8" y="139.1">C100C101C102</text>
<text x="171.8" y="143">10uF,0805</text>
<text x="175.7" y="143">0.1uF0.1uF</text>
<text x="189.2" y="139.1">C103</text>
<text x="189.2" y="143">0.1uF</text>
<text x="195" y="139.1">C104</text>
<text x="195" y="143">10uF,0805</text>
<text x="247.1" y="152">SFP_CAGE</text>
<text x="132.4" y="166.1">R145</text>
<text x="138.6" y="165">SFP_CON</text>
<text x="90.7" y="168.1">R143</text>
<text x="90.7" y="170">10K</text>
<text x="118.9" y="168.1">R144</text>
<text x="118.9" y="170.4">10K</text>
<text x="132.4" y="168.4">10K</text>
<text x="131.3" y="181.6">R146</text>
<text x="131.3" y="185.4">4.7K</text>
<text x="139" y="181.6">R147</text>
<text x="139" y="185.4">4.7K</text>
</g>
<g font-size="1.7" fill="#004080">
<text x="53.1" y="28.3">OE</text>
<text x="59.1" y="28.3">VDD</text>
<text x="53.1" y="32.2">NC</text>
<text x="58.5" y="32.2">OUT-</text>
<text x="53.1" y="36">GND OUT+</text>
<text x="221" y="39.9">GND1</text>
<text x="221" y="41.8">A+</text>
<text x="221" y="38">HOLD1</text>
<text x="221" y="43.7">A-</text>
<text x="221" y="45.7">GND2</text>
<text x="221" y="47.6">B-</text>
<text x="221" y="49.5">B+</text>
<text x="221" y="51.5">GND3</text>
<text x="221" y="53.4">HOLD2</text>
<text x="138" y="130.6">RDn</text>
<text x="138" y="126.8">RDp</text>
<text x="246.1" y="131">11</text>
<text x="254.8" y="131">1</text>
<text x="138" y="134.5">TDp</text>
<text x="155.1" y="132.5">VccR</text>
<text x="155.3" y="134.5">VccT</text>
<text x="246.1" y="132.9">12</text>
<text x="246.1" y="134.9">13</text>
<text x="246.1" y="136.8">14</text>
<text x="254.8" y="132.9">2</text>
<text x="254.8" y="134.9">3</text>
<text x="254.8" y="136.8">4</text>
<text x="138" y="142.2">TX_Fault</text>
<text x="138" y="138.3">TDn</text>
<text x="155.1" y="138.3">VeeT</text>
<text x="155.1" y="140.3">VeeT</text>
<text x="155.1" y="142.2">VeeT</text>
<text x="246.1" y="138.7">15</text>
<text x="246.1" y="140.6">16</text>
<text x="246.1" y="142.6">17</text>
<text x="254.8" y="138.7">5</text>
<text x="254.8" y="140.6">6</text>
<text x="254.8" y="142.6">7</text>
<text x="138" y="144.1">TX_disable</text>
<text x="138" y="149.9">Rate_SEL</text>
<text x="138" y="148">LOS</text>
<text x="246.1" y="144.5">18</text>
<text x="246.1" y="146.4">19</text>
<text x="246.1" y="148.4">20</text>
<text x="253.8" y="146.4">10</text>
<text x="254.8" y="144.5">9</text>
<text x="254.8" y="148.4">8</text>
<text x="138" y="155.7">Mode_DEF2</text>
<text x="154.9" y="151.8">VeeR</text>
<text x="154.9" y="153.8">VeeR</text>
<text x="154.9" y="155.7">VeeR</text>
<text x="138" y="157.6">Mode_DEF1</text>
<text x="138" y="159.6">Mode_DEF0</text>
<text x="154.9" y="157.6">VeeR</text>
</g>
<g font-size="1.7" fill="#f00">
<text x="71.8" y="34.6">MGTREFCLKP1_R</text>
<text x="71.8" y="30.8">MGTREFCLKN1_R</text>
<text x="104.6" y="31">MGTREFCLKN1</text>
<text x="104.6" y="34.9">MGTREFCLKP1</text>
<text x="121.4" y="31.8">MGTREFCLKN1</text>
<text x="121.6" y="35.6">MGTREFCLKP1</text>
<text x="138.4" y="31.8">{3}</text>
<text x="138.4" y="35.6">{3}</text>
<text x="133.6" y="41.4">{3}</text>
<text x="139.6" y="41.4">MGTPTXP2</text>
<text x="160.6" y="40.7">MGTPTXP2</text>
<text x="195.3" y="40.4">SATA_TXP</text>
<text x="133.6" y="43.3">{3}</text>
<text x="133.6" y="47.2">{3}</text>
<text x="139.6" y="43.3">MGTPTXN2</text>
<text x="139.6" y="47.2">MGTPRXN2</text>
<text x="160.6" y="42.6">MGTPTXN2</text>
<text x="160.6" y="46.5">MGTPRXN2</text>
<text x="195.3" y="42.4">SATA_TXN</text>
<text x="195.3" y="46.2">SATA_RXN</text>
<text x="133.6" y="49.1">{3}</text>
<text x="139.6" y="49.1">MGTPRXP2</text>
<text x="160.6" y="48.4">MGTPRXP2</text>
<text x="195.3" y="48.2">SATA_RXP</text>
<text x="7.5" y="62.9">{3,11}</text>
<text x="7.5" y="60.9">{3,11}</text>
<text x="16" y="62.9">SFP_DISBLED0</text>
<text x="16" y="60.9">SFP_TXFAULT</text>
<text x="7.5" y="66.7">{3,11}</text>
<text x="7.5" y="68.6">{3,11}</text>
<text x="16" y="66.7">SFP_LOS0</text>
<text x="16" y="68.6">SFP_RATE_SEL</text>
<text x="7.5" y="76.4">{3,11}</text>
<text x="7.5" y="74.4">{3,11}</text>
<text x="16" y="76.4">SFP_MODE_DEF1</text>
<text x="16" y="74.4">SFP_MODE_DEF2</text>
<text x="7.5" y="78.3">{3,11}</text>
<text x="16" y="78.3">SFP_MODE_DEF0</text>
<text x="10" y="89.7">{3}</text>
<text x="16" y="89.7">IO_B13_LN5</text>
<text x="10" y="93.5">{3}</text>
<text x="10" y="95.5">{3}</text>
<text x="16" y="93.5">IO_B13_LP7</text>
<text x="16" y="95.5">IO_B13_LN7</text>
<text x="10" y="99.3">{3}</text>
<text x="10" y="97.4">{3}</text>
<text x="10" y="101.3">{3}</text>
<text x="16" y="99.3">IO_B13_LN8</text>
<text x="16" y="97.4">IO_B13_LP8</text>
<text x="16" y="101.3">IO_B13_LP9</text>
<text x="10" y="103.2">{3}</text>
<text x="16" y="103.2">IO_B13_LN9</text>
<text x="67.9" y="125.6">MGTPRXP3</text>
<text x="27.4" y="126.4">{3}</text>
<text x="27.4" y="130.2">{3}</text>
<text x="33.4" y="126.4">MGTPRXP3</text>
<text x="33.4" y="130.2">MGTPRXN3</text>
<text x="67.9" y="129.4">MGTPRXN3</text>
<text x="27.4" y="134.1">{3}</text>
<text x="27.4" y="137.9">{3}</text>
<text x="33.4" y="134.1">MGTPTXP3</text>
<text x="33.4" y="137.9">MGTPTXN3</text>
<text x="67.9" y="133.3">MGTPTXP3</text>
<text x="67.9" y="137.2">MGTPTXN3</text>
<text x="51.9" y="143.9">{3,11}</text>
<text x="51.9" y="142">{3,11}</text>
<text x="60.4" y="143.9">SFP_DISBLED0</text>
<text x="60.4" y="142">SFP_TXFAULT</text>
<text x="51.9" y="147.8">{3,11}</text>
<text x="51.9" y="149.7">{3,11}</text>
<text x="60.4" y="147.8">SFP_LOS0</text>
<text x="60.4" y="149.7">SFP_RATE_SEL</text>
<text x="51.9" y="155.5">{3,11}</text>
<text x="60.4" y="155.5">SFP_MODE_DEF2</text>
<text x="51.9" y="159.4">{3,11}</text>
<text x="51.9" y="157.4">{3,11}</text>
<text x="60.4" y="159.4">SFP_MODE_DEF0</text>
<text x="60.4" y="157.4">SFP_MODE_DEF1</text>
</g>
<g font-size="1.7" fill="#800000">
<text x="252.3" y="185.6">MYB-ZYNQ7Z010_20-SCH</text>
<text x="224.1" y="191.2">B</text>
<text x="232.8" y="191.2">P11_SFP_SATA</text>
<text x="282" y="191.2">VER 1</text>
</g>
<g font-size="1.4">
<text x="30.9" y="11.6">5</text>
<text x="88.8" y="11.6">4</text>
<text x="146.7" y="11.6">3</text>
<text x="204.6" y="11.6">2</text>
<text x="262.5" y="11.6">1</text>
<text x=".5" y="36.3">D</text>
<text x="292" y="36.3">D</text>
<text x=".5" y="82.1">C</text>
<text x="292" y="82.1">C</text>
<text x=".5" y="127.9">B</text>
<text x="292" y="127.9">B</text>
<text x=".5" y="173.8">A</text>
<text x="292" y="173.8">A</text>
<text x="30.9" y="196.9">5</text>
<text x="88.8" y="196.9">4</text>
<text x="146.7" y="196.9">3</text>
<text x="204.6" y="196.9">2</text>
<text x="262.5" y="196.9">1</text>
</g>
</svg>
